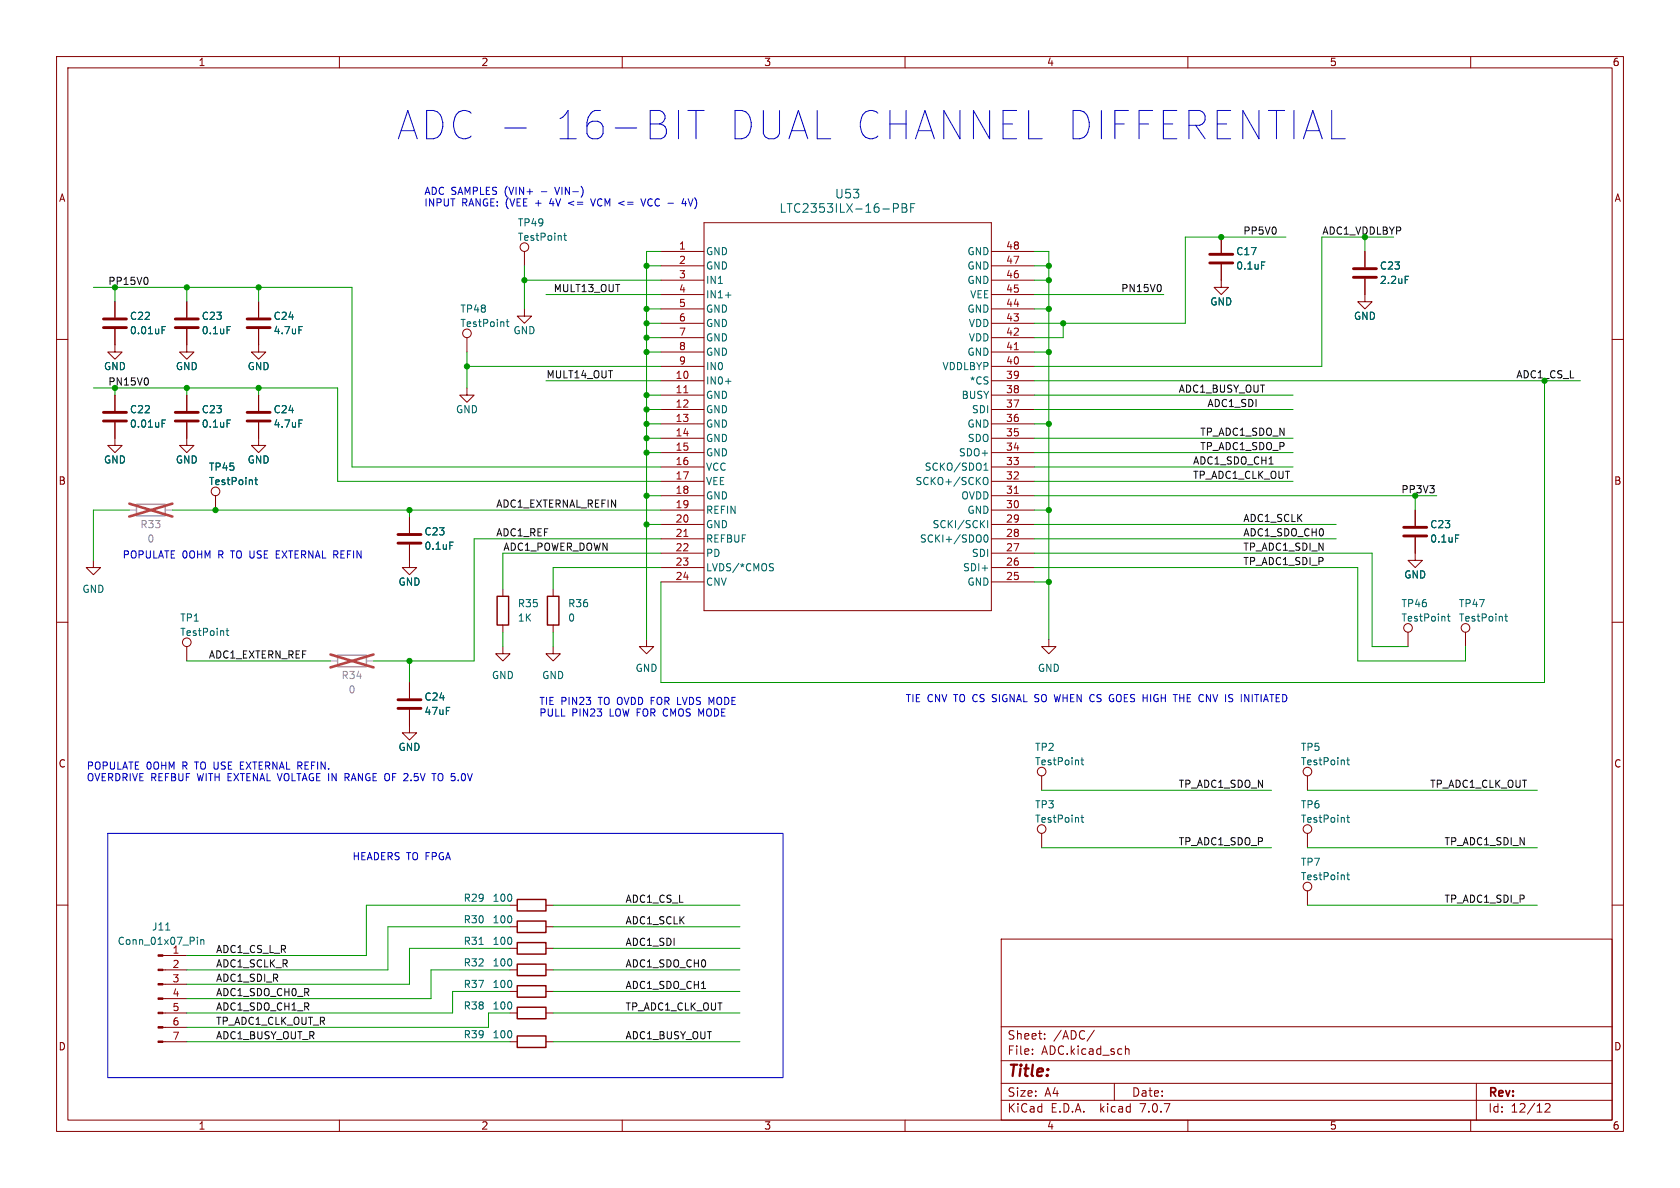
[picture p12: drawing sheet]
<svg xmlns="http://www.w3.org/2000/svg" width="297mm" height="210mm" viewBox="0 0 297 210" stroke-linecap="round" stroke-linejoin="round" font-family="sans-serif">
<g fill="none" stroke="#840000" stroke-width=".18">
<path d="M10 10h277v190h-277zM12 12h273v186h-273zM60 10v2M110 10v2M160 10v2M210 10v2M260 10v2M124.5 39.4h50.8v68.6h-50.8zM10 60h2M20.3 58.2v4h1.3l-1.3 1.3-1.3-1.3h1.3M20.3 53.3v2.8M33 58.2v4h1.3l-1.3 1.3-1.3-1.3h1.3"/>
<path d="M33 53.3v2.8M45.7 58.2v4h1.3l-1.3 1.3-1.3-1.3h1.3M45.7 53.3v2.8M82.5 59.7v2.5M92.7 54.6v1.3h1.3l-1.3 1.3-1.3-1.3h1.3M92.7 44.5v2.5M116.8 44.5h7.7M116.8 47h7.7M116.8 49.5h7.7M116.8 52.1h7.7M116.8 59.7h7.7M116.8 57.2h7.7"/>
<path d="M116.8 54.6h7.7M175.3 44.5h7.6M175.3 47h7.6M175.3 49.5h7.6M175.3 52.1h7.6M175.3 59.7h7.6M175.3 57.2h7.6M175.3 54.6h7.6M215.9 46.7v4.1h1.3l-1.3 1.3-1.3-1.3h1.3M215.9 41.9v2.8M241.3 49.3v4h1.3l-1.3 1.3-1.3-1.3h1.3M241.3 44.5v2.7"/>
<path d="M285 60h2M20.3 74.7v4h1.3l-1.3 1.3-1.3-1.3h1.3M20.3 69.9v2.7M33 74.7v4h1.3l-1.3 1.3-1.3-1.3h1.3M33 69.9v2.7M45.7 74.7v4h1.3l-1.3 1.3-1.3-1.3h1.3M45.7 69.9v2.7M82.5 68.6v1.3h1.3l-1.3 1.2-1.2-1.2h1.2M116.8 67.3h7.7M116.8 69.9h7.7M116.8 72.4h7.7M116.8 74.9h7.7"/>
<path d="M116.8 77.5h7.7M116.8 64.8h7.7M116.8 62.2h7.7M175.3 67.3h7.6M175.3 69.9h7.6M175.3 72.4h7.6M175.3 74.9h7.6M175.3 77.5h7.6M175.3 64.8h7.6M175.3 62.2h7.6M16.5 99.1v1.2h1.3l-1.3 1.3-1.3-1.3h1.3M38.1 87.6v2.6"/>
<path d="M72.4 96.3v4h1.3l-1.3 1.3-1.3-1.3h1.3M72.4 91.4v2.8M116.8 80h7.7M116.8 82.6h7.7M116.8 85.1h7.7M116.8 87.6h7.7M116.8 90.2h7.7M116.8 92.7h7.7M116.8 95.3h7.7M116.8 97.8h7.7M175.3 80h7.6M175.3 82.6h7.6"/>
<path d="M175.3 85.1h7.6M175.3 87.6h7.6M175.3 90.2h7.6M175.3 92.7h7.6M175.3 95.3h7.6M175.3 97.8h7.6M250.2 95v4.1h1.3l-1.3 1.2-1.3-1.2h1.3M250.2 90.2v2.8M10 110h2M33 114.3v2.5M88.9 114.3v1.3h1.3l-1.3 1.2-1.3-1.2h1.3M88.9 104.1v1.3"/>
<path d="M88.9 110.5v1.3M97.8 114.3v1.3h1.3l-1.3 1.2-1.3-1.2h1.3M97.8 104.1v1.3M97.8 110.5v1.3M114.3 113v1.3h1.3l-1.3 1.3-1.3-1.3h1.3M116.8 100.3h7.7M116.8 102.9h7.7M175.3 100.3h7.6M175.3 102.9h7.6M185.4 113v1.3h1.3l-1.3 1.3-1.3-1.3h1.3M248.9 111.8v2.5M259.1 111.8v2.5"/>
<path d="M285 110h2M72.4 125.5v4h1.3l-1.3 1.3-1.3-1.3h1.3M72.4 120.7v2.7M184.1 137.2v2.5M231.1 137.2v2.5M10 160h2M184.1 147.3v2.6M231.1 147.3v2.6M231.1 157.5v2.5M285 160h2M28.8 179.1h4.2M28.8 176.5h4.2"/>
<path d="M28.8 174h4.2M28.8 171.5h4.2M28.8 168.9h4.2M90.2 179.1h1.2M90.2 171.5h1.2M90.2 160h1.2M90.2 167.6h1.2M90.2 163.8h1.2M90.2 175.3h1.2M96.5 179.1h1.3M96.5 171.5h1.3M96.5 160h1.3"/>
<path d="M96.5 167.6h1.3M96.5 163.8h1.3M96.5 175.3h1.3M177 166h108v32h-108zM28.8 184.2h4.2M28.8 181.6h4.2M60 198v2M90.2 184.2h1.2M96.5 184.2h1.3M110 198v2M160 198v2M177 194.5h108"/>
<path d="M177 191.5h108M177 187.5h108M177 181.5h108M182.5 186.3v.1M182.5 185.5v.1M184.7 183.6v.1M184.7 182.8v.1M193.5 182.1l-1.3 2M197 191.5v3M199 185.5l.2-.1 .3 .1 .1 .9M210 198v2M260 198v2"/>
<path d="M261 191.5v6.5M273.2 195.2l.5-.1 .3 .1v.3l-.9 1.1h.9"/>
<circle cx="82.5" cy="58.9" r=".76"/>
<circle cx="92.7" cy="43.7" r=".76"/>
<circle cx="38.1" cy="86.9" r=".76"/>
<circle cx="33" cy="113.5" r=".76"/>
<circle cx="248.9" cy="111" r=".76"/>
<circle cx="259.1" cy="111" r=".76"/>
<circle cx="184.1" cy="136.4" r=".76"/>
<circle cx="231.1" cy="136.4" r=".76"/>
<circle cx="184.1" cy="146.6" r=".76"/>
<circle cx="231.1" cy="146.6" r=".76"/>
<circle cx="231.1" cy="156.7" r=".76"/>
</g>
<g fill="none" stroke="#840000" stroke-width=".51">
<path d="M18.3 57.9h4.1M18.3 56.4h4.1M31 57.9h4.1M31 56.4h4.1M43.7 57.9h4.1M43.7 56.4h4.1M213.9 46.5h4M213.9 45h4M239.3 49h4M239.3 47.5h4M18.3 74.4h4.1M18.3 72.9h4.1"/>
<path d="M31 74.4h4.1M31 72.9h4.1M43.7 74.4h4.1M43.7 72.9h4.1M70.4 96h4M70.4 94.5h4M248.2 94.7h4M248.2 93.2h4M70.4 125.2h4M70.4 123.7h4"/>
</g>
<g fill="none" stroke="#006464" stroke-width=".18">
<path d="M158 36h.5l.3 .3-.1 .4-.7 .1M159.5 36h.5l.2 .1 .1 .3-.3 .3a.41 .41 0 0 1 .4 .4 .41 .41 0 0 1-.3 .4h-.6zM159.5 36.7h.5M161 36.7h.5M161.7 36h-.7v1.5M28.7 57.7h.6M28.7 58.3h.4M40.1 57.7h.7M52.8 57.7h.7M89.5 56.9h.5M89.7 56.5v1l.3 .2M99.7 41.6h.4"/>
<path d="M99.8 41.2v1.1l.3 .2M128.3 52.2h.9M223 46.3h.6M248.4 48.8h.6M28.7 74.2h.6M28.7 74.8h.4M40.1 74.2h.7M52.8 74.2h.7M128.3 67.4h.9M45 84.8h.5M45.2 84.4v1.1l.3 .2M79.5 95.8h.6"/>
<path d="M136.2 99.6l.5 .1M173.5 92.6l.6 .7M173.8 84.8a.42 .42 0 0 1 .4-.4 .42 .42 0 0 1 .5 .4v.4a.42 .42 0 0 1-.5 .5 .42 .42 0 0 1-.4-.5M173.9 83.1h.8M173.9 82.2l.4-.3v1.2M174.1 92l-.8 .7M174.1 94.6h.1a.68 .68 0 0 1 .5 .6 .68 .68 0 0 1-.5 .6 .84 .84 0 0 1-.1-1.2zM174.6 92v1.3M257.3 94.6h.6M40 111.5h.4M40.1 111.1v1.1l.3 .1M136.2 100.2l.4 .2 .1 .3-.2 .2h-.3"/>
<path d="M255.9 109h.4M256 108.5v1.1l.3 .2M266 109h.5M266.2 108.5v1.1l.3 .2M191.1 134.4h.5M191.3 133.9v1.1l.3 .2M238.1 134.4h.5M238.3 133.9v1.1l.3 .2M191.1 144.5h.5M191.3 144.1v1.1l.3 .2M238.1 144.5h.5M238.1 154.7h.5"/>
<path d="M238.3 144.1v1.1l.3 .2M238.3 154.2v1.1l.3 .2M29.3 164.4h.7M34.9 165.7v.1M34.9 166.1v.8M35.5 166.1v.8M35.5 166.2l.2-.1 .3 .1v.7M84.7 166.9h.7"/>
</g>
<path d="M24.1 89.2h5.1v2h-5.1zM59.7 115.8h5.1v2.1h-5.1z" fill="none" stroke="#a1a1a1" stroke-width=".25"/>
<path d="M22.9 90.2h1.2M29.2 90.2h1.3M58.4 116.8h1.3M64.8 116.8h1.2" fill="none" stroke="#a1a1a1" stroke-width=".18"/>
<path d="M22.9 89l7.6 2.3M30.5 89l-7.6 2.3M58.4 115.7l7.6 2.3M66 115.7l-7.6 2.3" fill="none" stroke="#eb3a3d" stroke-width=".46"/>
<path d="M120.9 69.4h.7M179.3 61.8h.7M120.9 94.8h.7M179.3 87.2h.7" fill="none" stroke="#a90000" stroke-width=".18"/>
<path d="M87.9 105.4h2v5.1h-2zM96.8 105.4h2v5.1h-2zM91.4 159h5.1v2h-5.1zM91.4 170.4h5.1v2.1h-5.1zM91.4 178.1h5.1v2h-5.1zM91.4 166.6h5.1v2.1h-5.1zM91.4 162.8h5.1v2h-5.1zM91.4 174.2h5.1v2.1h-5.1zM91.4 183.1h5.1v2.1h-5.1z" fill="none" stroke="#840000" stroke-width=".25"/>
<g fill="#840000" stroke="#840000" stroke-width=".18">
<path d="M27.9 184h.9v.3h-.9z"/>
<path d="M27.9 181.5h.9v.2h-.9z"/>
<path d="M27.9 178.9h.9v.3h-.9z"/>
<path d="M27.9 176.4h.9v.3h-.9z"/>
<path d="M27.9 173.9h.9v.2h-.9z"/>
<path d="M27.9 171.3h.9v.3h-.9z"/>
<path d="M27.9 168.8h.9v.2h-.9z"/>
</g>
<path d="M26 49.1l.2 .4-.2 .7M205.2 50.5v.8M26.2 67v.8" fill="none" stroke="#0f0f0f" stroke-width=".18"/>
<g fill="none" stroke="#0000c2" stroke-width=".18">
<path d="M121.6 19.5h2.9M123 19.5v5M89.2 22.6h3.8M98.1 33.1l.4 1.3M101.5 35.6l-1 .3 1 .4M104.4 35.1l.4 1.3M113.3 35.1l.4 1.3 .5-1.3M120.9 35.1l-.3 .9h.8M121.2 35.6v.8M121.7 35.1l.4 1.3M235.4 24.5h2.4M61 137.4h.5"/>
<path d="M61.3 137.4l.4 .6M61.5 136.7h-.5v1.3M76.4 136.7h.7M208.6 122.8v1.2M208.6 123.4h.7M19 147.3h119.4v43.2h-119.4z"/>
</g>
<g fill="none" stroke="#009600" stroke-width=".18">
<path d="M16.5 50.8h45.7v31.8h54.6M20.3 50.8v2.5M33 50.8v2.5M45.7 50.8v2.5M92.7 47v7.6M92.7 49.5h24.1M96.5 52.1h20.3M114.3 54.6h2.5M114.3 57.2h2.5M114.3 59.7h2.5M114.3 47h2.5M116.8 44.5h-2.5v68.5"/>
<path d="M182.9 54.6h2.5M182.9 44.5h2.5v68.5M182.9 52.1h22.8M182.9 49.5h2.5M182.9 47h2.5M188 57.2v2.5h-5.1M227.3 41.9h-17.8v15.3h-26.6M241.3 41.9v2.6M246.4 41.9h-12.7v22.9h-50.8M16.5 68.6h43.2v16.5h57.1M20.3 68.6v1.3M33 68.6v1.3"/>
<path d="M45.7 68.6v1.3M82.5 64.8h34.3M82.5 62.2v6.4M96.5 67.3h20.3M114.3 72.4h2.5M114.3 74.9h2.5M114.3 69.9h2.5M114.3 77.5h2.5M114.3 62.2h2.5M182.9 72.4h45.7M182.9 74.9h2.5M182.9 69.9h45.7"/>
<path d="M182.9 67.3h96.5M182.9 77.5h45.7M182.9 62.2h2.5M273 67.3v53.4h-156.2v-17.8M22.9 90.2h-6.4v8.9M30.5 90.2h86.3M72.4 90.2v1.2M114.3 87.6h2.5M114.3 92.7h2.5M114.3 80h2.5M116.8 97.8h-27.9v6.3M116.8 95.3h-33v21.5h-17.8"/>
<path d="M182.9 85.1h45.7M182.9 82.6h45.7M182.9 87.6h71.1M182.9 92.7h53.3M182.9 90.2h2.5M182.9 97.8h59.7v16.5h6.3M182.9 95.3h53.3M182.9 80h45.7M250.2 87.6v2.6M33 116.8h25.4M72.4 116.8v3.9M88.9 111.8v2.5"/>
<path d="M97.8 111.8v2.5M116.8 100.3h-19v3.8M182.9 100.3h57.1v16.5h19.1v-2.5M182.9 102.9h2.5M184.1 139.7h40.7M231.1 139.7h40.7M184.1 149.9h40.7M231.1 149.9h40.7M90.2 167.6h-17.8v6.4h-39.4M90.2 175.3h-10.2v3.8h-47M90.2 179.1h-3.8v2.5h-53.4M90.2 163.8h-21.6v7.7h-35.6"/>
<path d="M90.2 160h-25.4v8.9h-31.8M90.2 171.5h-14v5h-43.2M97.8 179.1h33M97.8 163.8h33M97.8 167.6h33M97.8 160h33M97.8 171.5h33M97.8 175.3h33M231.1 160h40.7M33 184.2h57.2M97.8 184.2h33"/>
</g>
<g fill="#009600" stroke="#009600" stroke-width=".18">
<circle cx="114.3" cy="74.9" r=".46"/>
<circle cx="114.3" cy="62.2" r=".46"/>
<circle cx="114.3" cy="59.7" r=".46"/>
<circle cx="114.3" cy="72.4" r=".46"/>
<circle cx="114.3" cy="69.9" r=".46"/>
<circle cx="45.7" cy="68.6" r=".46"/>
<circle cx="33" cy="50.8" r=".46"/>
<circle cx="45.7" cy="50.8" r=".46"/>
<circle cx="20.3" cy="50.8" r=".46"/>
<circle cx="33" cy="68.6" r=".46"/>
<circle cx="20.3" cy="68.6" r=".46"/>
<circle cx="38.1" cy="90.2" r=".46"/>
<circle cx="114.3" cy="77.5" r=".46"/>
<circle cx="114.3" cy="80" r=".46"/>
<circle cx="72.4" cy="90.2" r=".46"/>
<circle cx="72.4" cy="116.8" r=".46"/>
<circle cx="188" cy="57.2" r=".46"/>
<circle cx="185.4" cy="74.9" r=".46"/>
<circle cx="185.4" cy="90.2" r=".46"/>
<circle cx="114.3" cy="92.7" r=".46"/>
<circle cx="114.3" cy="87.6" r=".46"/>
<circle cx="185.4" cy="102.9" r=".46"/>
<circle cx="250.2" cy="87.6" r=".46"/>
<circle cx="82.5" cy="64.8" r=".46"/>
<circle cx="92.7" cy="49.5" r=".46"/>
<circle cx="185.4" cy="54.6" r=".46"/>
<circle cx="215.9" cy="41.9" r=".46"/>
<circle cx="185.4" cy="49.5" r=".46"/>
<circle cx="185.4" cy="47" r=".46"/>
<circle cx="185.4" cy="62.2" r=".46"/>
<circle cx="114.3" cy="47" r=".46"/>
<circle cx="114.3" cy="54.6" r=".46"/>
<circle cx="114.3" cy="57.2" r=".46"/>
</g>
<g font-size="7" fill="#0000c2">
<text x="69.8" y="25.2">ADC -</text>
<text x="96.9" y="25.2">16-BIT</text>
<text x="127" y="25.2">DUAL CHANNEL DIFFERENTIAL</text>
</g>
<text font-size="2.8" fill="#840000" x="178" y="190.9">Title:</text>
<g font-size="2.1" fill="#006464">
<text x="147.5" y="35.3">U53</text>
<text x="137.7" y="37.8">LTC2353ILX-16-PBF</text>
</g>
<g font-size="2.1" fill="#840000">
<text x="178" y="184">Sheet:</text>
<text x="186.2" y="184">/ADC/</text>
<text x="178" y="186.7">File:</text>
<text x="184.1" y="186.7">ADC.kicad_sch</text>
<text x="178" y="196.9">KiCad</text>
<text x="178" y="194.1">Size:</text>
<text x="184.7" y="194.1">A4</text>
<text x="185.7" y="196.9">E.D.A.</text>
<text x="194.6" y="196.9">kicad</text>
<text x="200" y="194.1">Date:</text>
<text x="201.8" y="196.9">7.0.7</text>
<text x="263" y="194.3">Rev:</text>
<text x="263" y="196.9">Id:</text>
<text x="267.1" y="196.9">12/12</text>
</g>
<g font-size="1.8" fill="#840000">
<text x="35" y="11.9">1</text>
<text x="85" y="11.9">2</text>
<text x="135" y="11.9">3</text>
<text x="185" y="11.9">4</text>
<text x="235" y="11.9">5</text>
<text x="285" y="11.9">6</text>
<text x="10.3" y="35.9">A</text>
<text x="285.3" y="35.9">A</text>
<text x="10.3" y="85.9">B</text>
<text x="285.3" y="85.9">B</text>
<text x="10.3" y="135.9">C</text>
<text x="285.3" y="135.9">C</text>
<text x="10.3" y="185.9">D</text>
<text x="285.3" y="185.9">D</text>
<text x="35" y="199.9">1</text>
<text x="85" y="199.9">2</text>
<text x="135" y="199.9">3</text>
<text x="185" y="199.9">4</text>
<text x="235" y="199.9">5</text>
<text x="285" y="199.9">6</text>
</g>
<g font-size="1.8" fill="#0000c2">
<text x="74.9" y="34.5">ADC SAMPLES (VIN+</text>
<text x="95.9" y="34.5">-</text>
<text x="98.7" y="34.5">VIN-)</text>
<text x="74.9" y="36.6">INPUT</text>
<text x="81.6" y="36.6">RANGE: (VEE</text>
<text x="94.9" y="36.6">+</text>
<text x="97.6" y="36.6">4V</text>
<text x="101.1" y="36.6">&lt;=</text>
<text x="105.4" y="36.6">VCM &lt;=</text>
<text x="114.7" y="36.6">VCC -</text>
<text x="122.3" y="36.6">4V)</text>
<text x="21.6" y="98.8">POPULATE 0OHM</text>
<text x="38.7" y="98.8">R TO USE EXTERNAL REFIN</text>
<text x="95.2" y="124.7">TIE PIN23</text>
<text x="105.9" y="124.7">TO OVDD FOR LVDS MODE</text>
<text x="160" y="124.2">TIE CNV TO CS SIGNAL SO WHEN CS GOES HIGH</text>
<text x="209.2" y="124.2">THE CNV IS</text>
<text x="221.7" y="124.2">INITIATED</text>
<text x="95.2" y="126.8">PULL</text>
<text x="101.1" y="126.8">PIN23</text>
<text x="107.9" y="126.8">LOW FOR CMOS MODE</text>
<text x="15.2" y="136.1">POPULATE 0OHM</text>
<text x="32.3" y="136.1">R TO USE EXTERNAL REFIN.</text>
<text x="15.2" y="138.2">OVERDRIVE REFBUF</text>
<text x="35" y="138.2">WITH EXTENAL VOLTAGE IN</text>
<text x="61.8" y="138.2">RANGE OF 2.5V</text>
<text x="78" y="138.2">TO 5.0V</text>
<text x="62.2" y="152.2">HEADERS TO FPGA</text>
</g>
<g font-size="1.8" fill="#006464">
<text x="91.4" y="40.2">TP49</text>
<text x="91.4" y="42.8">TestPoint</text>
<text x="124.7" y="45.3">GND</text>
<text x="124.7" y="47.9">GND</text>
<text x="170.9" y="47.9">GND</text>
<text x="170.9" y="45.3">GND</text>
<text x="218.4" y="45.3">C17</text>
<text x="218.4" y="47.9">0.1uF</text>
<text x="243.8" y="47.9">C23</text>
<text x="124.7" y="50.4">IN1</text>
<text x="124.7" y="52.9">IN1+</text>
<text x="170.9" y="50.4">GND</text>
<text x="171.4" y="52.9">VEE</text>
<text x="243.8" y="50.4">2.2uF</text>
<text x="22.9" y="59.3">0.01uF</text>
<text x="22.9" y="56.7">C22</text>
<text x="35.6" y="56.7">C23</text>
<text x="35.6" y="59.3">0.1uF</text>
<text x="48.3" y="56.7">C24</text>
<text x="48.3" y="59.3">4.7uF</text>
<text x="81.3" y="58">TestPoint</text>
<text x="81.3" y="55.5">TP48</text>
<text x="90.7" y="59.3">GND</text>
<text x="124.7" y="55.5">GND</text>
<text x="124.7" y="58">GND</text>
<text x="170.9" y="55.5">GND</text>
<text x="171.2" y="58">VDD</text>
<text x="213.9" y="54.2">GND</text>
<text x="239.3" y="56.7">GND</text>
<text x="18.3" y="65.6">GND</text>
<text x="31" y="65.6">GND</text>
<text x="43.7" y="65.6">GND</text>
<text x="124.7" y="60.6">GND</text>
<text x="124.7" y="63.1">GND</text>
<text x="124.7" y="65.6">IN0</text>
<text x="166.5" y="65.6">VDDLBYP</text>
<text x="170.9" y="63.1">GND</text>
<text x="171.2" y="60.6">VDD</text>
<text x="124.7" y="68.2">IN0+</text>
<text x="124.7" y="70.7">GND</text>
<text x="169.9" y="70.7">BUSY</text>
<text x="171.4" y="68.2">*CS</text>
<text x="22.9" y="75.8">0.01uF</text>
<text x="22.9" y="73.3">C22</text>
<text x="35.6" y="73.3">C23</text>
<text x="35.6" y="75.8">0.1uF</text>
<text x="48.3" y="73.3">C24</text>
<text x="48.3" y="75.8">4.7uF</text>
<text x="80.5" y="73.3">GND</text>
<text x="124.7" y="73.3">GND</text>
<text x="124.7" y="75.8">GND</text>
<text x="170.9" y="75.8">GND</text>
<text x="171.7" y="73.3">SDI</text>
<text x="18.3" y="82.1">GND</text>
<text x="31" y="82.1">GND</text>
<text x="36.8" y="83.4">TP45</text>
<text x="43.7" y="82.1">GND</text>
<text x="124.7" y="78.3">GND</text>
<text x="124.7" y="80.9">GND</text>
<text x="124.7" y="83.4">VCC</text>
<text x="163.4" y="83.4">SCKO/SDO1</text>
<text x="169.4" y="80.9">SDO+</text>
<text x="171" y="78.3">SDO</text>
<text x="36.8" y="86">TestPoint</text>
<text x="124.7" y="86">VEE</text>
<text x="124.7" y="88.5">GND</text>
<text x="161.7" y="86">SCKO+/SCKO</text>
<text x="169.8" y="88.5">OVDD</text>
<text x="74.9" y="94.8">C23</text>
<text x="124.7" y="91">REFIN</text>
<text x="124.7" y="93.6">GND</text>
<text x="164.8" y="93.6">SCKI/SCKI</text>
<text x="170.9" y="91">GND</text>
<text x="252.7" y="93.6">C23</text>
<text x="74.9" y="97.4">0.1uF</text>
<text x="124.7" y="96.1">REFBUF</text>
<text x="124.7" y="98.7">PD</text>
<text x="124.7" y="101.2">LVDS/*CMOS</text>
<text x="162.5" y="96.1">SCKI+/SDO0</text>
<text x="170.1" y="101.2">SDI+</text>
<text x="171.7" y="98.7">SDI</text>
<text x="252.7" y="96.1">0.1uF</text>
<text x="14.5" y="105">GND</text>
<text x="70.4" y="103.7">GND</text>
<text x="91.4" y="107.5">R35</text>
<text x="100.3" y="107.5">R36</text>
<text x="124.7" y="103.7">CNV</text>
<text x="170.9" y="103.7">GND</text>
<text x="247.7" y="107.5">TP46</text>
<text x="248.2" y="102.5">GND</text>
<text x="257.8" y="107.5">TP47</text>
<text x="31.8" y="110.1">TP1</text>
<text x="31.8" y="112.6">TestPoint</text>
<text x="91.4" y="110.1">1K</text>
<text x="100.3" y="110.1">0</text>
<text x="247.7" y="110.1">TestPoint</text>
<text x="257.8" y="110.1">TestPoint</text>
<text x="112.3" y="119">GND</text>
<text x="183.4" y="119">GND</text>
<text x="74.9" y="124.1">C24</text>
<text x="86.9" y="120.2">GND</text>
<text x="95.8" y="120.2">GND</text>
<text x="74.9" y="126.6">47uF</text>
<text x="70.4" y="132.9">GND</text>
<text x="182.9" y="132.9">TP2</text>
<text x="182.9" y="135.5">TestPoint</text>
<text x="229.9" y="132.9">TP5</text>
<text x="229.9" y="135.5">TestPoint</text>
<text x="182.9" y="143.1">TP3</text>
<text x="229.9" y="143.1">TP6</text>
<text x="182.9" y="145.6">TestPoint</text>
<text x="229.9" y="145.6">TestPoint</text>
<text x="229.9" y="153.3">TP7</text>
<text x="229.9" y="155.8">TestPoint</text>
<text x="81.9" y="159.6">R29</text>
<text x="87" y="159.6">100</text>
<text x="20.7" y="167.2">Conn_01x07_Pin</text>
<text x="26.8" y="164.7">J11</text>
<text x="81.9" y="167.2">R31</text>
<text x="81.9" y="163.4">R30</text>
<text x="87" y="167.2">100</text>
<text x="87" y="163.4">100</text>
<text x="30.4" y="168.7">1</text>
<text x="81.9" y="171">R32</text>
<text x="87" y="171">100</text>
<text x="81.9" y="178.7">R38</text>
<text x="81.9" y="174.9">R37</text>
<text x="87" y="178.7">100</text>
<text x="87" y="174.9">100</text>
<text x="81.9" y="183.7">R39</text>
<text x="87" y="183.7">100</text>
</g>
<g font-size="1.8" fill="#0f0f0f">
<text x="219.7" y="41.6">PP5V0</text>
<text x="19" y="50.5">PP15V0</text>
<text x="97.8" y="51.7">MULT13_OUT</text>
<text x="198.1" y="51.7">PN15V0</text>
<text x="19" y="68.2">PN15V0</text>
<text x="96.5" y="67">MULT14_OUT</text>
<text x="208.3" y="69.5">ADC1_BUSY_OUT</text>
<text x="212.1" y="77.1">TP_ADC1_SDO_N</text>
<text x="213.4" y="72">ADC1_SDI</text>
<text x="210.8" y="82.2">ADC1_SDO_CH1</text>
<text x="212.1" y="79.7">TP_ADC1_SDO_P</text>
<text x="87.6" y="89.8">ADC1_EXTERNAL_REFIN</text>
<text x="210.8" y="84.7">TP_ADC1_CLK_OUT</text>
<text x="247.6" y="87.3">PP3V3</text>
<text x="87.6" y="94.9">ADC1_REF</text>
<text x="219.7" y="94.9">ADC1_SDO_CH0</text>
<text x="219.7" y="92.4">ADC1_SCLK</text>
<text x="88.9" y="97.4">ADC1_POWER_DOWN</text>
<text x="219.7" y="97.4">TP_ADC1_SDI_N</text>
<text x="219.7" y="100">TP_ADC1_SDI_P</text>
<text x="36.8" y="116.5">ADC1_EXTERN_REF</text>
<text x="208.3" y="139.4">TP_ADC1_SDO_N</text>
<text x="252.7" y="139.4">TP_ADC1_CLK_OUT</text>
<text x="208.3" y="149.5">TP_ADC1_SDO_P</text>
<text x="255.3" y="149.5">TP_ADC1_SDI_N</text>
<text x="110.5" y="159.7">ADC1_CS_L</text>
<text x="255.3" y="159.7">TP_ADC1_SDI_P</text>
<text x="110.5" y="163.5">ADC1_SCLK</text>
<text x="110.5" y="167.3">ADC1_SDI</text>
<text x="38.1" y="171.1">ADC1_SCLK_R</text>
<text x="38.1" y="173.6">ADC1_SDI_R</text>
<text x="38.1" y="168.6">ADC1_CS_L_R</text>
<text x="110.5" y="171.1">ADC1_SDO_CH0</text>
<text x="38.1" y="178.7">ADC1_SDO_CH1_R</text>
<text x="38.1" y="176.2">ADC1_SDO_CH0_R</text>
<text x="110.5" y="174.9">ADC1_SDO_CH1</text>
<text x="110.5" y="178.7">TP_ADC1_CLK_OUT</text>
<text x="38.1" y="181.3">TP_ADC1_CLK_OUT_R</text>
<text x="38.1" y="183.8">ADC1_BUSY_OUT_R</text>
<text x="110.5" y="183.8">ADC1_BUSY_OUT</text>
</g>
<g font-size="1.8" fill="#009600">
<text x="233.7" y="41.6">ADC1_VDDLBYP</text>
<text x="268" y="67">ADC1_CS_L</text>
</g>
<g font-size="1.8" fill="#a90000">
<text x="119.9" y="44.2">1</text>
<text x="119.9" y="46.7">2</text>
<text x="177.8" y="46.7">47</text>
<text x="177.8" y="44.2">48</text>
<text x="119.9" y="49.3">3</text>
<text x="119.9" y="51.8">4</text>
<text x="177.8" y="51.8">45</text>
<text x="177.8" y="49.3">46</text>
<text x="119.9" y="54.4">5</text>
<text x="119.9" y="56.9">6</text>
<text x="119.9" y="59.4">7</text>
<text x="177.8" y="59.4">42</text>
<text x="177.8" y="56.9">43</text>
<text x="177.8" y="54.4">44</text>
<text x="119.9" y="62">8</text>
<text x="119.9" y="64.5">9</text>
<text x="177.8" y="64.5">40</text>
<text x="177.8" y="62">41</text>
<text x="119.3" y="67.1">10</text>
<text x="119.3" y="69.6">11</text>
<text x="177.8" y="69.6">38</text>
<text x="177.8" y="67.1">39</text>
<text x="119.3" y="72.1">12</text>
<text x="119.3" y="74.7">13</text>
<text x="119.3" y="77.2">14</text>
<text x="177.8" y="77.2">35</text>
<text x="177.8" y="74.7">36</text>
<text x="177.8" y="72.1">37</text>
<text x="119.3" y="79.8">15</text>
<text x="119.3" y="82.3">16</text>
<text x="177.8" y="82.3">33</text>
<text x="177.8" y="79.8">34</text>
<text x="119.3" y="84.8">17</text>
<text x="119.3" y="87.4">18</text>
<text x="119.3" y="89.9">19</text>
<text x="177.8" y="89.9">30</text>
<text x="177.8" y="87.4">31</text>
<text x="177.8" y="84.8">32</text>
<text x="119.3" y="92.5">20</text>
<text x="119.3" y="95">21</text>
<text x="177.8" y="95">28</text>
<text x="177.8" y="92.5">29</text>
<text x="119.3" y="97.5">22</text>
<text x="119.3" y="100.1">23</text>
<text x="177.8" y="100.1">26</text>
<text x="177.8" y="97.5">27</text>
<text x="119.3" y="102.6">24</text>
<text x="177.8" y="102.6">25</text>
<text x="30.4" y="171.2">2</text>
<text x="30.4" y="173.7">3</text>
<text x="30.4" y="176.3">4</text>
<text x="30.4" y="178.8">5</text>
<text x="30.4" y="181.4">6</text>
<text x="30.4" y="183.9">7</text>
</g>
<g font-size="1.8" fill="#989898">
<text x="24.7" y="93.6">R33</text>
<text x="26" y="96.1">0</text>
<text x="60.3" y="120.2">R34</text>
<text x="61.5" y="122.8">0</text>
</g>
</svg>
